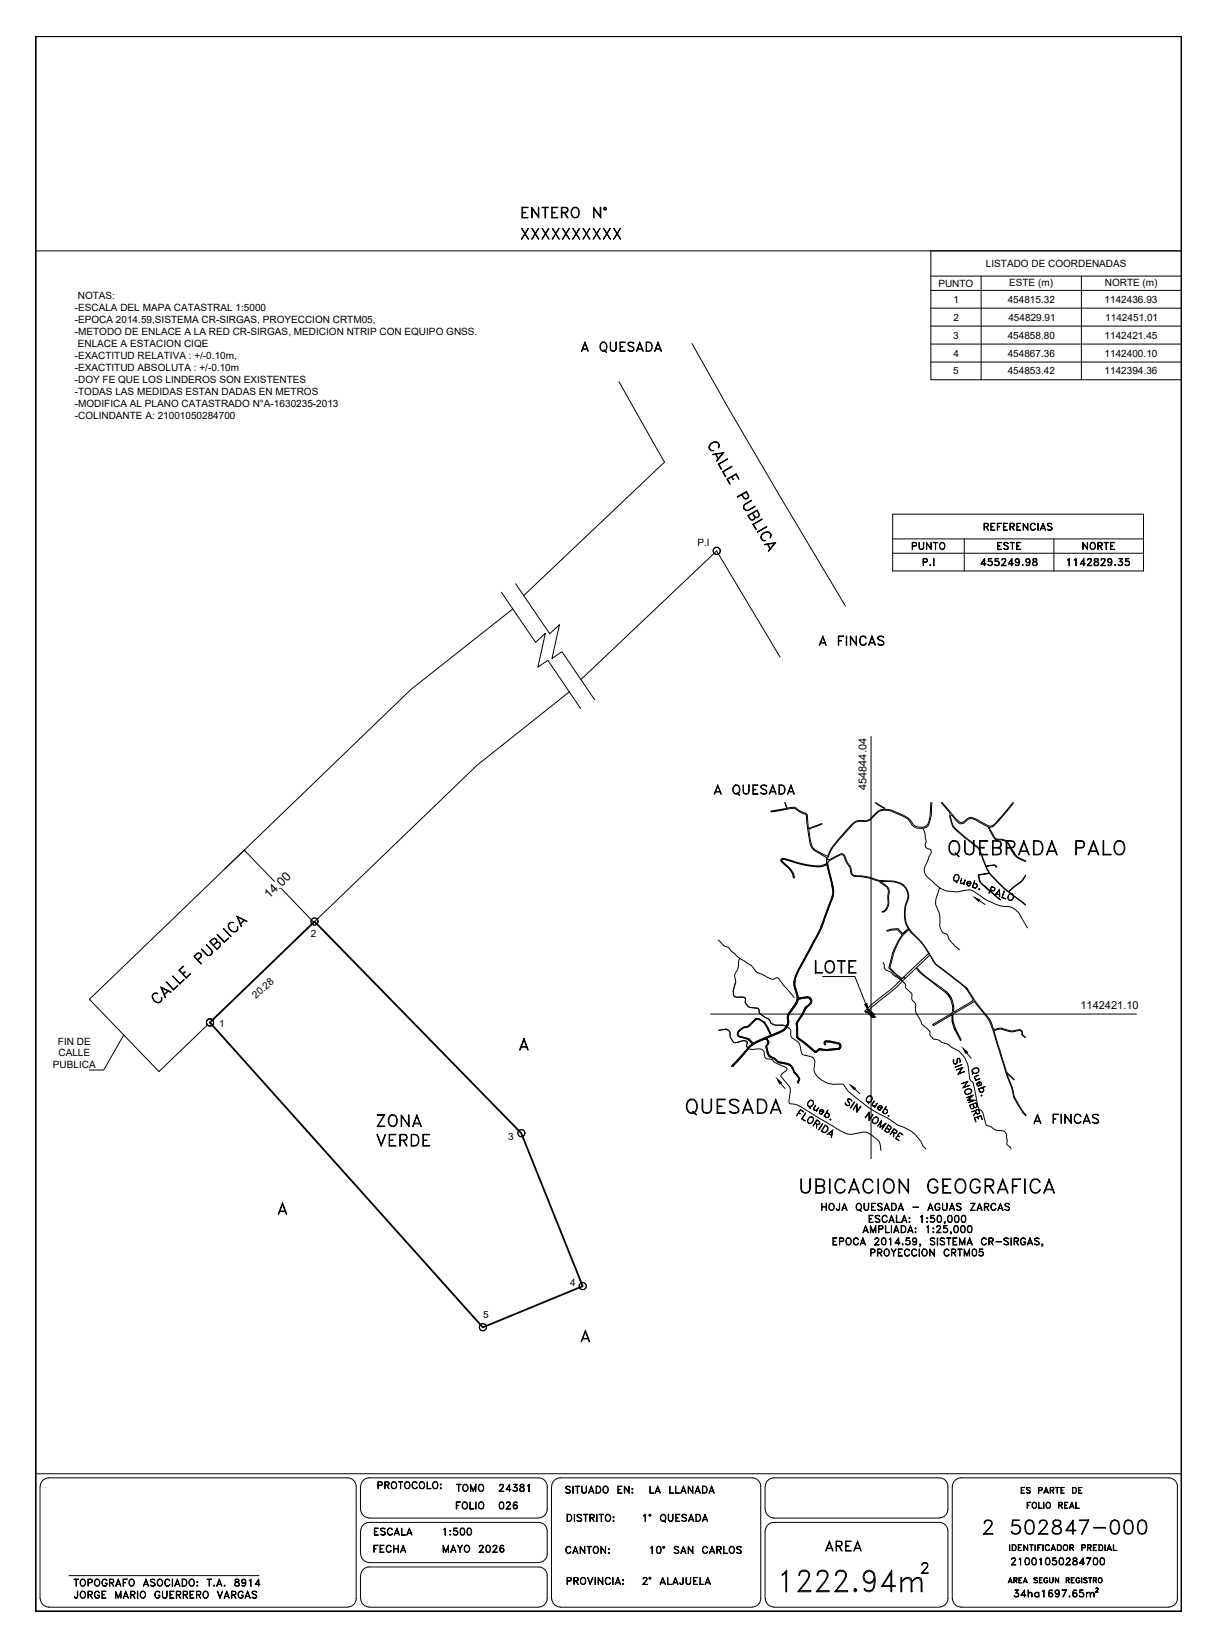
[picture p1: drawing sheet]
<svg xmlns="http://www.w3.org/2000/svg" width="340mm" height="460mm" viewBox="0 0 340 460" stroke-linecap="round" stroke-linejoin="round" font-family="sans-serif">
<!-- layer: Calles -->
<g fill="none" stroke="#000" stroke-width=".28">
<circle cx="200.1" cy="153.9" r="1"/>
<circle cx="200.1" cy="153.9" r=".98"/>
<circle cx="58.6" cy="285.6" r=".98"/>
</g>
<!-- layer: MACHOTE$0$4 -->
<path d="M10 70.1h319.9M10 411.6h319.9" fill="none" stroke="#000" stroke-width=".28"/>
<path d="M10 10.1h319.9v440h-319.9z" fill="none" stroke="#000" stroke-width=".51"/>
<!-- layer: TEX -->
<g fill="none" stroke="#000" stroke-width=".28">
<path d="M158.3 422.9h.7a1.11 1.11 0 0 1 .7 1.1 1.11 1.11 0 0 1-.7 1h-.7zM158.4 423.1a.97 .97 0 0 1 1.1 .5 .97 .97 0 0 1-.2 1.2h-.9zM160.3 422.9l.1 2.1zM161.1 423.3a.81 .81 0 0 1 1.3 0l-.5-.2-.7 .2 .1 .3 1 .6 .1 .5a.83 .83 0 0 1-1.3 0l.4 .1 .8-.1-.1-.5-1-.6zM162.9 422.9l1.2 .2zM163.4 423.1v1.9l.2-1.9M164.8 423.9l.9-.1 .2-.5-.4-.2h-.7l-.1 1.9v-2.1l1.2 .2v.7l-1.1 .2M165.3 424l.6 1-.5-1M166.6 422.9l.1 2.1zM167.3 422.9l1.2 .2zM167.8 423.1v1.9l.2-1.9M169.2 423.3l.2-.2a.99 .99 0 0 1 1.2 .6 .99 .99 0 0 1-.7 1.3 1.07 1.07 0 0 1-.7-1.7z"/>
<path d="M169.4 423.1a.74 .74 0 0 1 1 .6 .9 .9 0 0 1-.7 1.1h-.3l-.3-.6zM171.2 423.7l.2-.1 .1 .2-.2 .1zM171.3 423.7l.1 .1zM171.3 424.7l.1 .3zM171.3 424.8h.1zM179.7 423.3l.5-.4v2.1l-.1-1.9zM184.6 423.3l.4-.4a1.02 1.02 0 0 1 1 1.1 1.02 1.02 0 0 1-1 1l-.6-.8zM184.8 423.1h.2a.89 .89 0 0 1 .8 .9 .89 .89 0 0 1-.8 .8 1.02 1.02 0 0 1-.2-1.7zM185.2 424.7l.6 .5zM186.6 422.9l.2 1.8 .3 .1h.5l.2-.4 .1-1.5-.1 1.8a.69 .69 0 0 1-.7 .3 .69 .69 0 0 1-.5-.6zM188.7 422.9h1.1l-1 .2v1.7l1 .2h-1.1zM188.8 423.9h.6l-.6 .1"/>
<path d="M190.6 423.1a.81 .81 0 0 1 1.1 .2l-.4-.2-.8 .2 .1 .3 .9 .4a.51 .51 0 0 1 .2 .6 .51 .51 0 0 1-.4 .4l-.9-.3 .5 .1 .7-.1-.1-.6-1-.5-.1-.3zM192.4 424.5h1.1M192.5 424.4h.9M193 422.9l.7 2.1-.7-1.7-.8 1.7zM194.3 422.9a1.09 1.09 0 0 1 1.3 .6 1.09 1.09 0 0 1-.3 1.3l-1 .2zM194.4 423.1h.5a.96 .96 0 0 1 .7 .9 .96 .96 0 0 1-.7 .8h-.5zM196.3 424.5h1.1M196.4 424.4h1M196.9 422.9l.7 2.1-.7-1.7-.8 1.7zM19.2 440.1h53.1M158.4 441.5l1-.1v-.6l-1-.1-.1 1.9v-2l1.1 .1 .2 .3-.2 .5-1 .1M160.3 441.5l1-.1v-.6l-1-.1-.1 1.9v-2l1.1 .1 .2 .3-.2 .5-1 .1"/>
<path d="M160.8 441.6l.7 1-.6-1M162.2 440.8a.93 .93 0 0 1 1.3 .2 .93 .93 0 0 1-.1 1.3 .93 .93 0 0 1-1.3-.2 .93 .93 0 0 1 .1-1.3zM162.4 440.8a.63 .63 0 0 1 .7-.1 .63 .63 0 0 1 .3 .7 .82 .82 0 0 1-.7 1.1 1.04 1.04 0 0 1-.3-1.7zM164 440.6l.8 1.7 .7-1.7-.7 2zM166.1 440.6l.1 2zM167 440.6l1.2 1.7 .1-1.7v2l-1.2-1.8-.1 1.8zM169.2 440.8l.7-.2 .5 .4a.7 .7 0 0 0-.8-.3 .7 .7 0 0 0-.5 .7 .83 .83 0 0 0 .8 1.1l.5-.4a.82 .82 0 0 1-1.1 .4 .82 .82 0 0 1-.3-1.1zM171.1 440.6l.1 2zM172 442.1h1.1M172 442h1M172.5 440.6l.8 2-.8-1.8-.7 1.8zM173.9 442.4l.2-.1v.2l-.2 .1z"/>
<path d="M173.9 441.2l.2 .3zM173.9 441.4h.2zM173.9 442.4l.2 .1zM282.1 440.7l.5 1.4-.5-1.3-.6 1.3zM283.1 441.4l.7-.1v-.5l-.7-.1-.1 1.4v-1.4l.9 .1-.1 .6h-.7M284.5 442.1v-1.4h.8h-.8v1.4M286.3 440.7l.5 1.4-.5-1.3-.6 1.3zM288.8 440.7l.9 .1h-1l.1 .4 .8 .3v.6l-.9-.2h.9l-.1-.4-.8-.3zM290.3 442.1v-1.4h.7h-.8v1.4M291.6 440.8l.6-.1 .3 .3a.58 .58 0 0 0-.7-.2 .58 .58 0 0 0-.3 .7 .48 .48 0 0 0 .5 .6 .48 .48 0 0 0 .5-.6h-.3h.3a.58 .58 0 0 1-.7 .6 .58 .58 0 0 1-.3-.9zM293.1 440.7v1l.4 .4 .4-.2 .2-1.2v1l-.3 .4-.7-.2zM294.6 440.7l.9 1.2 .1-1.2v1.4l-.9-1.3-.1 1.3z"/>
<path d="M297.8 441.4l.7-.1v-.5l-.7-.1-.1 1.4v-1.4h.6l.3 .2-.1 .5h-.7M299.2 442.1v-1.4h.8h-.9v1.4M300.7 440.7h.4l.4 .3a.58 .58 0 0 0-.8-.2 .58 .58 0 0 0-.2 .7l.2 .5 .4 .1 .3-.3v-.3h-.3h.4a.59 .59 0 0 1-.7 .6 .59 .59 0 0 1-.4-.9zM301.9 440.7l.2 1.4zM302.5 440.8l.4-.1 .6 .1h-.9l.1 .4 .8 .3-.1 .6-.9-.2h1l-.1-.4-.7-.3zM303.9 440.7h.9zM304.4 440.7v1.4v-1.4M305.3 441.4l.8-.1v-.5l-.8-.1-.1 1.4v-1.4l.9 .1v.6h-.8"/>
<circle cx="181.5" cy="423.2" r=".29"/>
<circle cx="181.5" cy="423.2" r=".16"/>
<circle cx="307.2" cy="441.3" r=".62"/>
<circle cx="307.2" cy="441.3" r=".68"/>
</g>
<!-- layer: MARCO-INTERNO -->
<g fill="none" stroke="#000" stroke-width=".28">
<path d="M11.2 415.2v31.3M11.2 415.2a2.38 2.38 0 0 1 2.4-2.4h83.4a2.38 2.38 0 0 1 2.4 2.4v31.3M100.6 415.2v6.4M103.1 412.8h47.3M103.1 412.8a2.38 2.38 0 0 0-2.4 2.4M150.4 412.8a2.38 2.38 0 0 1 2.4 2.4v6.4a2.38 2.38 0 0 1-2.4 2.4M154 415.2v31.3M210 412.8h-53.6a2.38 2.38 0 0 0-2.3 2.4M210 412.8a2.38 2.38 0 0 1 2.4 2.4v31.3M213.6 415.2v6.4M262.3 412.8h-46.2a2.38 2.38 0 0 0-2.4 2.4M262.3 412.8a2.38 2.38 0 0 1 2.4 2.4v6.4a2.38 2.38 0 0 1-2.4 2.4"/>
<path d="M265.9 415.2v31.3M265.9 415.2a2.38 2.38 0 0 1 2.4-2.4h58a2.38 2.38 0 0 1 2.4 2.4v31.3M100.6 427.6v6.5M100.7 421.6a2.38 2.38 0 0 0 2.4 2.4M100.7 434a2.38 2.38 0 0 0 2.4 2.4M103.1 424h47.3M103.1 436.5h47.3M103.1 425.2h47.3M103.1 437.7h47.3M103.1 425.2a2.38 2.38 0 0 0-2.4 2.4M103.1 437.7a2.38 2.38 0 0 0-2.4 2.4M150.4 425.2a2.38 2.38 0 0 1 2.4 2.4v6.4a2.38 2.38 0 0 1-2.4 2.4"/>
<path d="M150.4 437.7a2.38 2.38 0 0 1 2.4 2.4M213.6 427.6v18.9M213.7 421.6a2.38 2.38 0 0 0 2.4 2.4M216 424h46.3M262.3 425.2h-46.2a2.38 2.38 0 0 0-2.4 2.4M262.3 425.2a2.38 2.38 0 0 1 2.4 2.4v18.9M11.2 446.5a2.38 2.38 0 0 0 2.4 2.3M13.6 448.9h83.4M99.4 446.5a2.38 2.38 0 0 1-2.3 2.3M100.6 440.1v6.4M100.7 446.5a2.38 2.38 0 0 0 2.4 2.3M103.1 448.9h47.3"/>
<path d="M152.8 446.5a2.38 2.38 0 0 1-2.4 2.3M152.8 440.1v6.4M154.1 446.5a2.38 2.38 0 0 0 2.3 2.3M156.4 448.9h53.6M212.4 446.5a2.38 2.38 0 0 1-2.4 2.3M213.7 446.5a2.38 2.38 0 0 0 2.4 2.3M216 448.9h46.3M264.7 446.5a2.38 2.38 0 0 1-2.4 2.3M265.9 446.5a2.38 2.38 0 0 0 2.4 2.3M268.3 448.9h58M328.7 446.5a2.38 2.38 0 0 1-2.3 2.3"/>
</g>
<!-- layer: LP -->
<path d="M193.2 96l10.1 17.9 32.7 55.4M172.8 106.6l12.7 22.5-39.3 37.2M143.2 170.1l-28.5 22.5-89.7 86.5 19.4 20.2 13.5-13M158.9 193.3l-25.7 20.5-45.1 43.3M217.8 183.5l-17.7-29.6-37.9 35.9" fill="none" stroke="#000" stroke-width=".28"/>
<!-- layer: 1 -->
<g fill="none" stroke="#000" stroke-width=".28">
<path d="M140 165.4l9.5 14 2.8-2.5-2.1 9.4 2.8-1.9 9.1 13.5M144 163l9.5 14 2.7-2.5-2.1 9.4 2.8-1.9 9.2 13.5M68.3 237.3l-5.5 5.4M68.3 237.6l8.3 8.6M229.5 238.8l1.4 .8M229.5 238.5l1.6 .7M232 237.3l-.4 .5M237.6 230.9l-.2 .1M279 229.1l-.2 .2M279.2 228.5l-.2 .2M78.5 248.2l9 9.3M87.8 257.5l-5.6 5.3"/>
<path d="M247.8 252.9l-.3 .7M34.5 289.1l-5.5 9.8h-4"/>
</g>
<!-- layer: 2 -->
<g fill="none" stroke="#000" stroke-width=".28">
<path d="M198.5 123.9a1.33 1.33 0 0 1 1.4-.5 1.33 1.33 0 0 1 1 1.1l-.3 .6a1.07 1.07 0 0 0-.1-1.3 1.07 1.07 0 0 0-1.3-.2 1.31 1.31 0 0 0-.8 2l.8 .3a1.08 1.08 0 0 1-1.3-.7 1.08 1.08 0 0 1 .6-1.3zM198.9 126.9l3.2-.5-2 2.5 1.6-2.3zM199.7 126.8l.9 1.5M199.9 126.8l.7 1.2M200.5 129.6l2.6-1.5 .1 .1-2.5 1.5 .8 1.3-.1 .1zM201.7 131.7l2.6-1.5 .1 .1-2.5 1.5 .8 1.3-.1 .1zM202.9 133.8l2.6-1.5 .9 1.5-.2 .1-.7-1.3-2.4 1.3 .8 1.3-.1 .1zM204.4 133.2l.4 .7-.5-.6M207.2 138.1l.9 1.2a.76 .76 0 0 0 .8-.8l-.6-1-2.4 1.4-.1-.1 2.6-1.5 .6 1.4a.79 .79 0 0 1-.5 .7 .79 .79 0 0 1-.9-.2l-.5-1M208 140.8l1.8-1.1 .1 .2-1.9 1a.9 .9 0 0 0-.2 1.2 .9 .9 0 0 0 1.1 .4l1.9-1.1v.1l-1.8 1.1a1.03 1.03 0 0 1-1.3-.5 1.03 1.03 0 0 1 .3-1.3zM210.2 146.5l2.6-1.6 .1 .2-2.5 1.4 .8 1.4h-.1zM210.2 143.3l.9 1.2h.3l.5-.5-.6-1.4-2.3 1.4 .8 1.2h.3l.6-.5-.6-1.3"/>
<path d="M210.7 144.2l.1 .4a.81 .81 0 0 1-.6 .7 .81 .81 0 0 1-.8-.3l-.6-1 2.6-1.5 .6 1a.79 .79 0 0 1-.2 .9 .79 .79 0 0 1-.9 .2l-.3-.4M211.4 148.6l2.7-1.4-2.6 1.5zM213 149a1.29 1.29 0 0 1 1.4-.5 1.29 1.29 0 0 1 .9 1.1l-.3 .7a1.03 1.03 0 0 0 0-1.3 1.03 1.03 0 0 0-1.3-.3 1.45 1.45 0 0 0-1.2 1.5l.6 .7 .6 .1a1.08 1.08 0 0 1-1.3-.7 1.08 1.08 0 0 1 .6-1.3zM213.4 152l3.2-.5-2 2.5 1.6-2.3zM214.2 151.9l.8 1.5M214.4 152l.7 1.2M62.4 259.4l.1-.1 2 2.2zM63.8 258a1.15 1.15 0 0 1 1.5-.3 1.05 1.05 0 0 0-1.3 .4 1.05 1.05 0 0 0 .1 1.3 1.3 1.3 0 0 0 2.1 .3l.2-.8a1.13 1.13 0 0 1-.5 1.3 1.13 1.13 0 0 1-1.4-.2 1.86 1.86 0 0 1-.7-2zM66.1 255.9l2.9 1.4-2.6-1.1 1 2.7zM68.1 256.9l-1 1.1M68.3 257l-1.2 1.2M42.6 277.8a1.09 1.09 0 0 1 1.5-.3h-.7a.98 .98 0 0 0-.8 .6 .98 .98 0 0 0 .3 1 1.44 1.44 0 0 0 1.7 .8l.5-.7v-.6a1.13 1.13 0 0 1-.4 1.4 1.13 1.13 0 0 1-1.5-.3l-.4-.5a1.24 1.24 0 0 1-.2-1.4z"/>
<path d="M44.9 275.7l2.9 1.4-.1 .1-2.5-1.2 1 2.5-.1 .2zM46.4 274.3l2.1 2 1.2-1-1.2 1.2zM46.9 276.8l-1.1 .9M47.1 276.8l-1.3 1.1M48.1 272.6l2.1 2.1 1.2-1.1-1.2 1.3zM49.9 271l1.3-1.2 .1 .1-1.1 1.1 1.8 2 1.2-1-1.2 1.2zM51 271.9l.6-.5 .2 .1-.7 .6M55.2 268.1l.9-1.1v-.3l-.7-.5-1.1 .9 2 2.1-2.2-2.1 1-.9h.3a.8 .8 0 0 1 .7 .3 .8 .8 0 0 1 0 .9l-.8 .7M56.2 265.1l2 1.8a.94 .94 0 0 0 .9-1.4l-1.5-1.6 1.5 1.4a1.02 1.02 0 0 1-.1 1.4 1.02 1.02 0 0 1-1.3 0zM59.6 263.9l.7-.6 .2-.4-.6-.7-1.2 .8 1.9 2 .9-1.1-.3-.6-.4-.1-1.1 .9M60.3 263.3a.76 .76 0 0 1 .8-.1 .76 .76 0 0 1 .5 .6l-.2 .6-.8 .8-2.1-2.2 1.3-1a.8 .8 0 0 1 .7 .5 .8 .8 0 0 1-.1 .9M60.7 260.9l2 2.1 1.1-1 .1 .1-1.3 1.1-2-2.1z"/>
<path d="M145.4 292.5h1.8M145.5 292.3h1.6M146.3 290l1.2 3.3h-.2l-1-2.8-1.1 2.8h-.2zM78 338.4h1.8M78.1 338.2h1.5M78.9 335.9l1.2 3.3-1.2-2.8-1.2 2.8zM162.6 374h1.7M162.7 373.9h1.5M163.4 371.6l1.3 3.1-1.3-2.7-1.2 2.7z"/>
</g>
<!-- layer: 1 -->
<path d="M68.2 237.5l.1 .1zM87.5 257.5l.1 .1z" fill="#000" stroke="#000" stroke-width=".28"/>
<!-- layer: Datos -->
<g fill="none" stroke="#000" stroke-width=".28">
<path d="M285.1 415.4h1l-.9 .1v1.5l.9 .1h-1zM285.2 416.2h.5l-.5 .1M286.6 415.6l.4-.2 .7 .2h-1.1l.3 .5 .8 .4v.3l-.2 .2-.5 .1-.4-.3 .4 .2 .7-.2-.2-.4-.9-.4zM286.8 419.6h1l-.9 .1v1.6zM288.3 419.8a.79 .79 0 0 1 1.1 .1 .79 .79 0 0 1-.1 1.1 .79 .79 0 0 1-1.1-.1 .79 .79 0 0 1 .1-1.1zM290 419.6l.1 1.6 .9 .1h-1zM290.1 416.2l.8-.1v-.5l-.8-.1-.2 1.6v-1.7l1.1 .2-.1 .6-.8 .1M291.4 419.6l.1 1.7zM291.6 416.7h.9M291.7 416.7h.8M292.1 415.4l.6 1.7-.6-1.5-.7 1.5zM292.2 419.8a.69 .69 0 0 1 .9 0 .69 .69 0 0 1 .2 .9 .68 .68 0 0 1-.9 .6 .68 .68 0 0 1-.4-1z"/>
<path d="M292.4 419.8a.72 .72 0 0 1 .9 .7 .72 .72 0 0 1-.9 .7l-.3-.5zM293.3 416.2l.8-.1v-.5l-.8-.1-.1 1.6v-1.7l1 .2-.1 .6-.8 .1M293.7 416.3l.6 .8-.5-.8M294.6 415.4l1.1 .1zM295.1 415.5v1.6l.1-1.6M296.2 415.4h1l-.9 .1v1.5l.9 .1h-1zM296.3 416.2h.5l-.5 .1M299.3 419.6l.6 1.7-.6-1.5-.7 1.5zM299.5 415.4h.5a.91 .91 0 0 1 .6 .9 .91 .91 0 0 1-.6 .8h-.5zM299.5 415.5h.5a.86 .86 0 0 1 0 1.5h-.5zM300.4 419.6l.1 1.6 .9 .1h-1zM301.1 415.4h1l-.9 .1v1.5l.9 .1h-1z"/>
<path d="M301.2 416.2h.5l-.5 .1M281.9 431.4v1.7zM282.6 431.4h.5a.87 .87 0 0 1 .6 .9 .87 .87 0 0 1-.6 .8h-.5zM282.7 431.5a.79 .79 0 0 1 1 .8 .79 .79 0 0 1-1 .7zM284.3 431.4v1.7M284.4 432.2h.5l-.5 .1M284.4 431.5v1.5M285.8 431.4l1.1 1.5 .1-1.5v1.7l-1.1-1.5-.1 1.5zM286.9 420.4h.4l-.4 .1M287.9 431.5v1.6l.1-1.6M289 431.4l.1 1.7zM289.8 431.4h.9l-.9 .1v1.6z"/>
<path d="M289.8 432.2h.5l-.5 .1M291.1 431.4l.2 1.7zM292 431.6l.6-.2 .5 .4a.61 .61 0 0 0-.7-.3 .61 .61 0 0 0-.5 .6v.4a.61 .61 0 0 0 .5 .5 .61 .61 0 0 0 .7-.3 .68 .68 0 0 1-1 .3 .68 .68 0 0 1-.3-.9zM294.1 431.4l.7 1.7-.7-1.5-.7 1.5zM295.2 431.4h.6a.87 .87 0 0 1 .6 .9 .87 .87 0 0 1-.6 .8h-.6zM295.3 431.5h.5a.81 .81 0 0 1 .5 .8 .81 .81 0 0 1-.5 .7h-.5zM295.7 420.4l.8-.1v-.5l-.8-.1-.1 1.6v-1.7h.6l.5 .3-.2 .5-.8 .1M296.1 420.5l.6 .8-.5-.8M297 431.6a.76 .76 0 0 1 1 .1 .76 .76 0 0 1 .1 1 .68 .68 0 0 1-1 .3 .68 .68 0 0 1-.2-.9zM297.3 421.2v-1.5l.9-.1h-1v1.7M297.3 420.4h.5l-.5 .1M298.8 432.2l.8-.1v-.5l-.8-.1-.1 1.6v-1.7l.9 .1 .2 .3-.2 .4-.8 .1"/>
<path d="M298.8 420.9h.9M298.8 420.8h.9M299.2 432.3l.6 .8zM302.1 432.2h.7l.2-.4-.2-.3h-.7l-.1 1.6v-1.7l1 .2v.5l-.9 .2M303.7 432.2l.8-.1v-.5l-.8-.1v1.6v-1.7l.9 .2-.1 .6-.8 .1M304.1 432.3l.6 .8-.5-.8M305.2 431.4v1.7M305.4 432.2h.4l-.4 .1M305.4 431.5v1.5M306.8 431.4a.86 .86 0 0 1 1.1 .9 .86 .86 0 0 1-1.1 .8zM306.9 431.5a.79 .79 0 0 1 1 .8 .79 .79 0 0 1-1 .7zM308.5 431.4l.1 1.7z"/>
<path d="M309.7 431.4l.7 1.7-.7-1.5-.6 1.5zM310.8 431.4l.2 1.6 .8 .1h-1z"/>
<circle cx="288.8" cy="420.4" r=".71"/>
<circle cx="297.5" cy="432.2" r=".71"/>
</g>
<!-- layer: 0 -->
<g fill="none" stroke="#000" stroke-width=".28">
<path d="M243.2 205.7v117.9M266.4 244.8a.67 .67 0 0 1 .9-.5 .67 .67 0 0 1 .4 .9 .87 .87 0 0 1-.9 .9 .61 .61 0 0 1-.5-.8zM266.6 244.5a.72 .72 0 0 1 .9-.1 .72 .72 0 0 1 .3 .9l-.1 .4a.77 .77 0 0 1-1 .5 .77 .77 0 0 1-.5-1zM266.8 246l.4 .6zM268.5 245.4l-.2 1.1 .3 .2h.5a.6 .6 0 0 1-.9-.1zM269.4 245.7l-.3 1.3zM270.1 246.5l.9 .4v-.4a.55 .55 0 0 0-.7-.2 .55 .55 0 0 0-.2 .7 .55 .55 0 0 0 .7 .2 .54 .54 0 0 1-.8 .1 .54 .54 0 0 1 0-.8 .56 .56 0 0 1 .8-.4 .56 .56 0 0 1 .2 .9l-.9-.3M271.8 246.9a.66 .66 0 0 1 1 .2 .66 .66 0 0 1-.3 .9 .66 .66 0 0 1-.9-.4l.3 .3a.58 .58 0 0 0 .9-.3 .58 .58 0 0 0-.5-.7zM272.1 246l-.6 1.9zM273.2 248.4l.3-.2 .1 .3zM273.4 248.3v.1zM276.5 248.5l1 .3 .2-.5-.1-.4-.7-.2-.7 1.8h-.1l.7-1.9 1 .5-.1 .5-.3 .2-.9-.2"/>
<path d="M278.1 249.6l1 .4M278.2 249.6l.9 .3M279.1 248.4v2.1l-.1-1.8-1.3 1.3zM280.4 248.8l-.6 1.9 1 .4-1.1-.4zM281.7 249.8a.75 .75 0 0 1 1-.1 .75 .75 0 0 1 .3 .9l-.2 .4a.77 .77 0 0 1-1 .5 .77 .77 0 0 1-.4-1zM281.8 249.8a.66 .66 0 0 1 .8-.1 .66 .66 0 0 1 .3 .8 .82 .82 0 0 1-1.1 .9 1 1 0 0 1 0-1.6zM198.4 283.2h118.9M266.3 296v.6l.4 .6 .4-.2 .1-1.1 .4-.3a.79 .79 0 0 1 .4 1.2l.1-.5-.4-.7-.2 .1-.2 .2v.9l-.3 .4-.3 .1a.83 .83 0 0 1-.4-1.3zM266.7 298l1.9-.6zM267 298.8l1.9-.7-1.2 1.8 1.6-.5-1.8 .7 1.1-1.8zM271.5 298.8a1 1 0 0 1 1-.6 1 1 0 0 1 .9 .9 .99 .99 0 0 1-1.1 .8 .99 .99 0 0 1-.9-.9zM271.7 298.7a.93 .93 0 0 1 1.5 .1 .96 .96 0 0 1-.7 .9 .96 .96 0 0 1-1-.4z"/>
<path d="M271.7 299.4l-.2 .7zM223 310.8l.5 .4-.6-.3M223.5 309.9l.9 .6-.9-.5-1.1 1.7zM224.9 310.8l-.9 1.7 .8 .6-1-.6zM225.9 307.7a.67 .67 0 0 1 .9-.2 .67 .67 0 0 1 .2 .9 .93 .93 0 0 1-1.3 .6 .94 .94 0 0 1 .2-1.3zM226 307.4a.81 .81 0 0 1 1.2 .3 .81 .81 0 0 1-.4 1.1 .81 .81 0 0 1-1.3 .1 .81 .81 0 0 1 .3-1.3zM226 308.9l.3 .7zM226 312.1a.81 .81 0 0 1 1.2 .2 .81 .81 0 0 1-.4 1.2 .74 .74 0 0 1-1 .3 .74 .74 0 0 1-.2-1.1zM226.1 312.1a.66 .66 0 0 1 .8 .1 .66 .66 0 0 1 .1 .8 .93 .93 0 0 1-1.3 .6 1 1 0 0 1 .4-1.5zM227.6 313.7l.9 .3 .4-.5-.8-.6-1 1.6 .9-1.7 .9 .7v.3l-.5 .4-.8-.5M227.7 308.7l-.4 1.1 .4 .3 .4-.1-.6 .2-.4-.4zM228 314v1.1v-1.1"/>
<path d="M228.6 309.3l-.6 1.1zM229 310.2l.8 .5 .1-.4-.3-.3a.58 .58 0 0 0-.7 .5 .58 .58 0 0 0 .5 .6l.2-.1v.2a.63 .63 0 0 1-.8-.4 .63 .63 0 0 1 .5-.8 .63 .63 0 0 1 .7 .6l-.1 .2-.9-.5M229.7 313.8l-1 1.8zM230.4 314.2l.5 .4a1.07 1.07 0 0 1 .1 1.3 1.07 1.07 0 0 1-1.1 .4l-.6-.4zM230.4 314.4a.96 .96 0 0 1 .6 1.1 .96 .96 0 0 1-1.1 .7l-.5-.3zM230.7 310.9a.63 .63 0 0 1 .8 .4 .63 .63 0 0 1-.4 .8 .63 .63 0 0 1-.8-.5l.2 .3a.6 .6 0 0 0 .9-.1 .6 .6 0 0 0-.3-.9zM230.9 316.9l1.6-1.3-.3 2.1 .2-1.8zM231.1 310l-1 1.8zM231.3 316.6l.9 .6M231.4 316.6l.8 .5M231.8 312.6l.2 .2h-.2zM231.8 312.7l.1 .1z"/>
<path d="M236.8 306.9l.8 .2 .3 .5-.3-.4-.7-.3-.2 .4 .5 1.3-.4 .3-.6-.3-.2-.5 .5 .6 .5 .1 .2-.3-.6-1.3zM238.6 307.7l-1 1.8-.2-.1zM239.3 308.3v2.1l1.1-1.4-1.1 1.7-.1-2.2-1 1.4zM242.2 306.4a.83 .83 0 0 1 1.3 0 .83 .83 0 0 1-.3 1.2 .83 .83 0 0 1-1.3 0 .83 .83 0 0 1 .3-1.2zM242.3 306.4a.69 .69 0 0 1 .9-.2 .69 .69 0 0 1 .2 1 .96 .96 0 0 1-1.1 .6 .83 .83 0 0 1 0-1.4zM242.4 307.6l.2 .7zM242.7 310.5l.1 2.1 1-1.3-1.2 1.7v-2.1l-1 1.3zM243.9 312.3a.81 .81 0 0 1 1.3 0 .81 .81 0 0 1-.3 1.2 .81 .81 0 0 1-1.3 .1 .81 .81 0 0 1 .3-1.3zM244 312.3l.2-.1a.64 .64 0 0 1 1 .2 .91 .91 0 0 1-.4 1.2 .91 .91 0 0 1-1.2-.2zM244 307.5l.2 .1-.6 1 .2 .3h.6l-.6 .1-.3-.4zM244.9 308.1l-.6 1.2-.1-.1zM245.3 309.1l.8 .5 .2-.4a.58 .58 0 0 0-1-.1 .58 .58 0 0 0 .4 .9h.2a.63 .63 0 0 1-.8-.4 .63 .63 0 0 1 .5-.8 .63 .63 0 0 1 .7 .7l-.2 .2-.9-.6"/>
<path d="M246.1 312.9l-.3 1.8 1.6-1-1.1 1.7h-.1l.9-1.3-1.4 .9 .2-1.7-.9 1.2zM247 309.8a.64 .64 0 0 1 .8 .4 .64 .64 0 0 1-.5 .9 .64 .64 0 0 1-.7-.6l.2 .4a.58 .58 0 0 0 .8-.2 .58 .58 0 0 0-.2-.8zM247.5 309l-1.2 1.7zM247.6 315l.8 .5 .4-.6-.7-.6-1 1.5 .8 .5a.45 .45 0 0 0 .2-.8l-.6-.4M248 311.6h.2v.2zM248.1 311.6h.1M248.2 315.4l.1 .5-.3 .4-1-.5 1-1.6 .9 .7-.2 .5-.6 .1M249.2 316.1l.8 .4 .4-.3-.2-.4-.6-.4-1 1.6-.1-.1 1.1-1.7 .8 .7v.4l-.5 .3-.8-.5M249.5 316.4l.1 1.2v-1.2M250.8 317.1l.4 .4-.5-.3M251.2 316.3l1 .7-1-.6-1 1.5 .8 .7-.9-.6zM268.4 302.7l1.9-.7-1.2 1.7 1.7-.5-1.9 .7 1.2-1.7z"/>
<path d="M269.4 304.6a1.02 1.02 0 0 1 1.1-.5 1.02 1.02 0 0 1 .8 .8 .99 .99 0 0 1-1 .9 .99 .99 0 0 1-.9-1zM269.6 304.5l.7-.3a.65 .65 0 0 1 .9 .4 .65 .65 0 0 1-.4 .8 .85 .85 0 0 1-1.4-.3zM269.9 306.5l1.9-.7-1.4 1.4 1.9 .1-1.9 .7v-.1l1.4-.5-1.7-.1 1.2-1.2-1.4 .6zM271.6 308.4l.2 1-.6 .3-.4-.9 1.7-.7 .2 1-.6 .2-.4-.9M271.8 309.1l.4 .3 .6-.3 .1-.4-.4-.7-1.8 .7 .6 1h.5l.2-.6M272 300.8l1.2-.5-1 .5v.5l.5 .3-.6-.3zM272 312.3l1.9-.7 .4 1-.1 .1-.4-1-1.6 .6 .2 1zM272.3 301.7l1.3-.4-1.2 .5zM272.3 310.2l.4 .9h.6l.2-.6-.3-.7-1.9 .7 .1 .1 1.8-.7 .2 1-.6 .2-.4-.9M272.5 310.7l-.7 .9 .7-.8M272.9 312l.3 .6-.1-.6M273.2 304.1l1.9-.7z"/>
<path d="M273.2 302.3l.4 1a.63 .63 0 0 0 .3-.8 .63 .63 0 0 0-.7-.4 .63 .63 0 0 0-.5 .8l.1 .3 .4 .2-.1-.2a.53 .53 0 0 1-.2-.7 .53 .53 0 0 1 .8-.1 .53 .53 0 0 1 .1 .7l-.2 .1-.3-.9M273.5 304.1l-.1 .5a.59 .59 0 0 0 .8 .4 .59 .59 0 0 0 .3-.9l-.3-.2a.62 .62 0 0 1 .4 .8 .62 .62 0 0 1-.9 .3 .62 .62 0 0 1-.2-.9zM273.9 305.9l.3 .1-.1 .2zM274 306h.1zM242.6 339.4v2.1h1.2l-1-.2v-1.7M244.3 339.8a.83 .83 0 0 1 1.4 0l-.5-.2-.7 .2v.3l.9 .4a.51 .51 0 0 1 .3 .6 .51 .51 0 0 1-.5 .4l-.9-.3 .6 .1 .7-.1-.2-.6-.9-.4zM246.4 339.8l.4-.4h.4l.5 .5a.7 .7 0 0 0-.7-.3 .7 .7 0 0 0-.6 .6 .95 .95 0 0 0 .4 1.1h.6l.3-.3a.75 .75 0 0 1-.8 .5 .75 .75 0 0 1-.6-.8zM248.9 339.4l.8 2.1-.8-1.7-.7 1.7zM250.3 339.4l.1 1.9 1 .2h-1.1zM252.5 339.4l.7 2.1-.7-1.7-.8 1.7zM257 339.8l.5-.4v2.1l-.1-1.9zM259.9 339.4h1l-.9 .2-.1 .6a.71 .71 0 0 1 1 .2 .71 .71 0 0 1-.2 1 .71 .71 0 0 1-1-.3l.2 .2a.73 .73 0 0 0 1-.3"/>
<path d="M261.9 339.6a.6 .6 0 0 1 .9 .2 .93 .93 0 0 1 .1 1.1 .93 .93 0 0 1-1 .4l-.3-.7zM262 339.6a1.38 1.38 0 0 0 0 1.7M262.6 339.6l.2 .7-.2 1M264.9 339.6a.62 .62 0 0 1 .9 .2v1.3a.62 .62 0 0 1-.6 .4 .62 .62 0 0 1-.5-.4 1.45 1.45 0 0 1 .2-1.5zM264.9 339.6l-.2 .7 .2 1M265.5 339.6a1.38 1.38 0 0 1 0 1.7M266.8 339.6a.62 .62 0 0 1 .9 .2v1.3a.62 .62 0 0 1-.6 .4 .62 .62 0 0 1-.5-.4 1.45 1.45 0 0 1 .2-1.5zM266.8 339.6l-.2 .7 .2 1M267.4 339.6a1.38 1.38 0 0 1 0 1.7M268.7 339.6a.62 .62 0 0 1 .9 .2v1.3a.62 .62 0 0 1-.6 .4 .62 .62 0 0 1-.5-.4 1.45 1.45 0 0 1 .2-1.5zM268.7 339.6l-.2 .7 .2 1M269.3 339.6a1.38 1.38 0 0 1 0 1.7"/>
<path d="M232.5 345.7h1.2l-1 .1v1.8l1 .2h-1.2zM232.7 346.7h.5l-.5 .1M234.4 346.7l1-.1 .1-.5-.3-.3h-.8v2v-2.1l1.1 .2v.7l-1.1 .2M236.3 346l.2-.2a.99 .99 0 0 1 1.3 .7 .99 .99 0 0 1-.7 1.3 1.07 1.07 0 0 1-.8-1.8zM236.5 345.9a.74 .74 0 0 1 1.1 .6 .9 .9 0 0 1-.7 1.1h-.4l-.2-.6zM238.4 346l.4-.3h.4l.5 .5a.7 .7 0 0 0-.8-.3 .7 .7 0 0 0-.5 .6 .95 .95 0 0 0 .4 1.1h.6l.3-.4a.75 .75 0 0 1-.8 .6 .75 .75 0 0 1-.6-.8zM240.9 345.7l.8 2.1-.8-1.8-.7 1.8zM241.1 343.8h1.2M241.2 343.8h1M241.7 342.3l.7 2-.7-1.7-.8 1.7zM243 342.3l.8 1.7 .7-1.7v2v-1.5l-.7 1.5-.7-1.5-.1 1.5zM244.3 347.6l1.2 .2h-1.3l1.1-1.5-.1-.4-.5-.1-.4 .4v-.3l.7-.2 .4 .6-1.1 1.5"/>
<path d="M245.4 343.2h1v-.7l-1-.1-.1 1.9v-2h.9l.4 .4v.3l-.4 .4h-.8M246.4 345.8a.62 .62 0 0 1 .9 .3v1.3a.62 .62 0 0 1-.5 .4 .62 .62 0 0 1-.6-.4 1.45 1.45 0 0 1 .2-1.6zM246.4 345.9h.7M246.4 345.8l-.2 .8 .2 1M247 345.8a1.38 1.38 0 0 1 0 1.8M247.2 342.3l.1 1.9 1 .1h-1.1zM248.3 346.1l.4-.4v2.1v-1.9zM248.9 342.3v2zM249.7 343.8h1.1M249.8 343.8h1M250 347.2h1.3h-1.4l1.1-1.5v2.1l-.2-1.8-.8 1.2M250.3 342.3l.7 2-.7-1.7-.8 1.7z"/>
<path d="M251.6 342.3h.7a1.11 1.11 0 0 1 .6 1 1.11 1.11 0 0 1-.6 1h-.7zM251.7 342.4a.97 .97 0 0 1 1.1 .5 .97 .97 0 0 1-.3 1.2l-.8 .1zM252.9 346.6l.1-.9h1l-.9 .1-.1 .7a.71 .71 0 0 1 1.1 .1 .71 .71 0 0 1-.2 1.1 .71 .71 0 0 1-1-.3M253.6 343.8h1.2M253.7 343.8h.9M253.9 341.2l.1 .3zM253.9 341.3h.1zM254.2 342.3l.8 2-.8-1.7-.8 1.7zM254.8 346.2l.2-.3 .3-.1 .4 .1 .2 .3M255.2 345.8l-.4 .5 .4 .6M255.5 345.8a1.19 1.19 0 0 1 .1 1.8M255.5 343.1l.2-.1 .1 .2h-.2z"/>
<path d="M255.6 343.1l.1 .1zM255.6 344l.1 .3zM255.6 344.1l.1 .1zM255.9 346.7a.62 .62 0 0 1-.9 .1 .62 .62 0 0 1 0-.9 .62 .62 0 0 1 .9 .1l.1 .4a.91 .91 0 0 1-.8 1.4l-.4-.4 .2 .2M258.8 342.7l.4-.4v2l-.1-1.8zM258.8 341.2l.2 .3zM258.8 341.3h.2zM259.7 346a.81 .81 0 0 1 1.3 0l-.5-.2-.7 .2 .1 .4 1 .6 .1 .4a.83 .83 0 0 1-1.3 0l.5 .2 .7-.2v-.4l-1.1-.6zM259.8 341.2l.3 .1M260.5 340.2l.4 .2a.68 .68 0 0 1-.4 .9M260.5 343l.2 .1v.1h-.2zM260.5 343.1l.2 .1z"/>
<path d="M260.5 344l.2 .3zM260.5 344.1l.2 .1zM261.5 344.2l1.3 .1h-1.4l1.2-1.4-.3-.5-.6 .1-.1 .3-.1-.1 .4-.4h.4l.3 .2v.6l-1.1 1.2M261.7 345.7l.1 2.1zM261.9 341.3h.7M262.4 346a.83 .83 0 0 1 1.4 0l-.5-.2-.7 .2v.4l.9 .4a.51 .51 0 0 1 .3 .5 .51 .51 0 0 1-.5 .5l-.9-.4 .6 .2 .7-.2-.2-.5-.9-.4zM263.4 344l.3 .2M263.7 341.3h.1M263.8 341.7l.1-.4h-.3l.1-.1 .2 .3-.3 .3M263.8 341.5h.1M264.2 343.1l.3 .1a.68 .68 0 0 1-.3 1M264.3 345.7l1.2 .1z"/>
<path d="M264.5 343.4a.75 .75 0 0 0-1.1-.2l.1-.9h1l-.9 .1-.1 .7a.71 .71 0 0 1 1.1 .1 .71 .71 0 0 1-.3 1 .71 .71 0 0 1-1-.3l.2 .2a.73 .73 0 0 0 1-.3M264.9 341.3h.7M264.9 345.8v2v-2M265.4 344.1h.1M265.5 344.6l.1-.4-.2 .1v-.3l.2 .4-.3 .3M265.5 344.3l.1 .1M266.2 347.6v-1.8l1-.1h-1.1v2.1M266.6 342.4a.62 .62 0 0 1 .9 .3v1.2a.62 .62 0 0 1-.5 .4 .62 .62 0 0 1-.6-.4 1.45 1.45 0 0 1 .2-1.5zM266.6 344.1h.7M266.6 342.5h.7M266.6 342.4l-.2 .8 .2 1M266.8 341.3h.7"/>
<path d="M267.2 342.4a1.38 1.38 0 0 1 0 1.8M267.9 345.7l.8 1.7 .7-1.7v2.1l-.1-1.6-.6 1.6-.7-1.6-.1 1.6zM268.5 342.4a.62 .62 0 0 1 .9 .3v1.2a.62 .62 0 0 1-.5 .4 .62 .62 0 0 1-.6-.4 1.45 1.45 0 0 1 .2-1.5zM268.5 344.1h.7M268.5 342.5h.7M268.5 342.4l-.2 .8 .2 1M268.7 341.3h.7M269.1 342.4a1.38 1.38 0 0 1 0 1.8M270.4 342.4a.62 .62 0 0 1 .9 .3v1.2a.62 .62 0 0 1-.5 .4 .62 .62 0 0 1-.6-.4 1.45 1.45 0 0 1 .2-1.5zM270.4 344.1h.7M270.8 345.7l.7 2.1-.7-1.8-.8 1.8zM271 342.4a1.38 1.38 0 0 1 0 1.8"/>
<path d="M271.1 342.5l-.7-.1-.1 .3v1.2l.1 .3M274.2 346l.4-.3h.4l.4 .5a.7 .7 0 0 0-.8-.4 .7 .7 0 0 0-.5 .7v.5a.7 .7 0 0 0 .5 .6 .7 .7 0 0 0 .8-.4 .71 .71 0 0 1-.8 .6 .71 .71 0 0 1-.6-.8zM276.2 346.7l.9-.1 .1-.5-.3-.3h-.7l-.1 2v-2.1l1.1 .2v.7l-1 .2M278 346.8l1.6 .1zM280.3 346a.81 .81 0 0 1 1.3 0l-.5-.2-.7 .2 .1 .4 1 .6 .1 .4a.83 .83 0 0 1-1.3 0l.4 .2 .8-.2-.1-.4-1-.6zM282.3 345.7l.1 2.1zM283.2 346.7l1-.1 .1-.5-.4-.3h-.7l-.1 2v-2.1l1.2 .2v.7l-1.1 .2M283.7 346.8l.7 1zM285.3 345.8l.6-.1 .5 .5a.7 .7 0 0 0-.8-.3 .7 .7 0 0 0-.5 .6v.7l.4 .4 .7-.2 .1-.4-.4-.1h.5a.74 .74 0 0 1-.7 .9 .74 .74 0 0 1-.8-.8v-.5zM287 347.2h1.2M287.1 347.2h1M287.6 345.7l.8 2.1-.8-1.8-.8 1.8z"/>
<path d="M288.9 346a.81 .81 0 0 1 1.3 0l-.5-.2-.8 .2 .2 .4 1 .6 .1 .4a.83 .83 0 0 1-1.3 0l.4 .2 .8-.2-.1-.4-1.1-.6zM291 347.6h.1M291 348l.1-.4-.1 .2v-.4l.1 .4-.3 .3M291 347.8h.1"/>
<circle cx="87.8" cy="257.4" r=".98"/>
<circle cx="87.9" cy="257.4" r=".98"/>
<circle cx="58.6" cy="285.6" r="1"/>
<circle cx="58.6" cy="285.6" r=".98"/>
<circle cx="145.6" cy="316.5" r=".98"/>
<circle cx="162.7" cy="359.2" r="1"/>
<circle cx="162.7" cy="359.2" r=".98"/>
<circle cx="134.8" cy="370.7" r="1"/>
<circle cx="134.8" cy="370.7" r=".98"/>
</g>
<!-- layer: PARCELAS -->
<circle cx="252.3" cy="273" r=".25" fill="#000"/>
<!-- layer: SERVIDUMBRE -->
<path d="M247.5 259.9l1.2-.3 2-.2 1.4 1.4 1.5-1.3-1.5 1.3M253.7 259.7a13.8 13.8 0 0 0-4.5 8l-.7 2.6 1.8 1.9 1.6 1.1M247.8 260.1l.9-.3 1.9-.1 1.3 1.4a21.9 21.9 0 0 0-3.7 9.2l1.9 2.1 1.6 1.1" fill="none" stroke="#000" stroke-width=".28"/>
<!-- layer: AUTODIB_VIALES_5000 -->
<g fill="none" stroke="#000" stroke-width=".28">
<path d="M219.1 224.2l.5 1.6-4.3 .7v.3l5.2-.9a2.29 2.29 0 0 1 2.6 .8l2 .9 .8 6.2a5.1 5.1 0 0 0 1.2 3.5l2.4 1.5M219.2 224.2l.5 1.6a2.96 2.96 0 0 1 3.6 .7l1.7 .7 .4 .4 .4 3.9 3.7-1.5M229.5 230.2l-3.5 1.3a8.1 8.1 0 0 0 1.3 5.6l2.2 1.4M230.9 239.6v1.6M231.6 237.8l-.5 1.4M237.4 231l-2.4 2.8a12.6 12.6 0 0 0-3.9 6.2l.4 .2 2.6-1.4a1.1 1.1 0 0 1 1.2-.3 1.1 1.1 0 0 1 .7 1l.5 1.3a5 5 0 0 1 1.4 3.3l.7 .4a17.6 17.6 0 0 1 6.8 1.4l2.6 .1a5 5 0 0 1 5.3 2.6 4.3 4.3 0 0 1-.3 4.2 7.8 7.8 0 0 0 2.3 8.3 35.5 35.5 0 0 1 5.9 8.1l8.9 7.1a48.4 48.4 0 0 0 6 8.1l1.3 3 2.3-.2 2.8 .8 2.4-.4 .6 .7-.1 .7 .9 .7M244.4 224.2l2.4 1.5 .1 .3a4.2 4.2 0 0 0-3.1 1.8 3.1 3.1 0 0 1-3.5 1.4l-1.3 .2a22.2 22.2 0 0 0-5.3 5.5l-1.7 2.4M259.9 224.1l-.1 2.3a6.9 6.9 0 0 1-1.2 4.3 2.87 2.87 0 0 1-4.2-1.4 12 12 0 0 0-7.2-3.2l-.3-.5-2.3-1.4M260.2 224.2l-.1 .9a11.4 11.4 0 0 1-.9 5.5 3.4 3.4 0 0 1-5.5-1.6 16.2 16.2 0 0 0-5.8-2.7h-1.3a3.2 3.2 0 0 0-2.6 1.7 4.1 4.1 0 0 1-4.2 1.4l-.3 .1a3.3 3.3 0 0 0-1.9 1.4M262.8 224.2l2.4 2.8a6.3 6.3 0 0 0 1 4.1l3 2.8 3.5 2.7a2.23 2.23 0 0 1 1.1 1.6l1.7 4.5 .6 1-2.9 .6a3.6 3.6 0 0 0 1.9 3.6l4.3 3.5-4.1-3.7a3.6 3.6 0 0 1-2.1-3.3l3-.5a48.1 48.1 0 0 0 10 8.8l.1 .1M263 224.1l1.4 1.6a14.9 14.9 0 0 0 3.6 3.9l.6 .1 .8-.4a2.13 2.13 0 0 1 3.2-.5l3.6 1.9a1.92 1.92 0 0 0 1.7-.7l1.1-1.3M276.1 231.2l-2.4-1.4a3.5 3.5 0 0 0-3.1-1l-.3 .1a2.34 2.34 0 0 1-2.3 1.2l-.7-.5-1.6-1.9-.2 .1a5.2 5.2 0 0 0 2 4.3l5.6 4.6 .8 1.5 1.4 3.7 2.3-.3 .7 .6-.7-.5-2.3 .3a17.2 17.2 0 0 0 4.5 5.6l1.8 1.4 1.2-1.1a8.7 8.7 0 0 0 3.5-3.3v-.2"/>
<path d="M278.8 229.3l-.7 .8a1.79 1.79 0 0 1-1.8 .9l.1 .5 1 2 .9 .8a3.3 3.3 0 0 1 3.7 1.9l1.2 2M282.7 224.2l-3.5 4.3M282.7 224.6l-3.7 4.5M283 224.2l-.2 .3M230.8 240.1l.1 1.1M230.9 241.2l-1.3 .5a20.2 20.2 0 0 1-9.6-1.6l-1-.3a.66 .66 0 0 0-.7 .1 .66 .66 0 0 0-.2 .7l.6 .6a6 6 0 0 1 2.9 4.1l.2-.1a6 6 0 0 0-2.9-4.2l-.6-.6 .1-.3h.2a48.3 48.3 0 0 0 9.9 2.1l1.1-.2 1.3-.5 1.3 5a6.8 6.8 0 0 1-.5 5.6l-2.7 7.3-.9 1.9M247.5 253.6a1.46 1.46 0 0 1-1.2 1v.2a2.88 2.88 0 0 0 1.8-3.8v-.4a2.75 2.75 0 0 0-1.1-3.6l-1.1-.8h1.8a5 5 0 0 1 5.7 3.1 4.2 4.2 0 0 1-.6 3.4 7.9 7.9 0 0 0 2.4 8.6l2 1.9 2.2 3.3M247.8 252.9v-2.3a2.52 2.52 0 0 0-1-3.4l-1.5-1.1a20.8 20.8 0 0 0-6.8-1.3l-.9-.8a5.1 5.1 0 0 0-1.3-3.2l-.5-1.2a.92 .92 0 0 0-.5-.8 .92 .92 0 0 0-1 .2l-2.8 1.4-.4 .7 1.2 5.4a7 7 0 0 1-.4 5.7l-2.7 7.3-6.3 11.7-.8 2.2-.2 1.7 1 3.6 2.8-.3 .6 .4 .3 .5-.1 .9-1.5 1.5-.7 1.5-1.7 2.4 .1 3.9 .2 .5 4.6 3.6h.4l1-.7 1.8 .2 3.4-.3 .4-.4v-.5l-.3-.3-2.5-.6h-1.1l-.2 .2v.5l-.2 .1-.1-.7 .4-.4 3.8 .6 .5 .6-.1 .7-.5 .5-3.5 .3-2-.2-.7 .6-.4 .1-4.9-3.8-.3-.6v-4l1.8-2.6 .6-1.4 1.6-1.7-.1-.7-.7-.4-2.5 .3-.3 .2-.4 1.2-2.2 3.1v2.3l-.6 1.2-.9 .9-4.5 2v.3l.5 1-.6 1 .5 2.3 .5 .5 1.1 .5 1.4 1.1 2.5 .5 .8 .6 1 1.8 1.3 1.5-.2 1.5-.3-.3 .4-.7-.1-.4-1.3-1.4-.6-1.5-.6-.7-.5-.2-2.7-.5-1.3-1.1-1.4-.8-.7-2.4v-.4l.5-.7v-.5l-.5-.7-2.3 .8-1.9 1.2-5.1 5.7M286.3 244.6a5.4 5.4 0 0 1-2.8 2.9l-1.8 1.6 4.6 3.5M228 261.4l-5.9 11.2-.4 1.2v1.3l.9 3.2v.9l-.3 .9-2.3 3.3v2.3l-.5 1-.8 .9-3.4 1.5-1.7-3.4-1.6-1.1-.9-.2-2.2 2.2-1.5 .4-1.5 1.4 .1 .9 .4 .3 2.6 .8 1 1.2-.8 .7-5 5.5M255.8 270.4a17.8 17.8 0 0 0 4.7 4.1l3.5 2.7 .9 .9 .7 1.3 .4 2.1-.3 1.5-5.3 3.2 .2 .3 5.2-3v1.8l.5 1.7 1.9 3.6 .2-.1-1.7-3.3-.6-1.7v-2.3l6-3.4 3 3.8a19.4 19.4 0 0 1 3 6.9l3 9.9a19.4 19.4 0 0 1 1.9 5.7l.1 .6 2.4 4 .9 1M259.3 266.3l-10.1 9.7a50.2 50.2 0 0 0-7.8 6.4l.4 .5 1.8-1.8 3.7-2.9a42.6 42.6 0 0 0 6.6-6.1l5.7-5.3"/>
<path d="M259.5 266.6l.3 .5a9.4 9.4 0 0 0 4.3 4.5l5.8 4.6 1.8 3.2-5.3 3.3-.1-2-.5-1.5-.6-1.2-1.1-1.1a59.5 59.5 0 0 1-8.2-6.6M206.4 288l1.1-.9 1.6-.4 2-2.1 1 .2 1 .7 1 1.3 1 2.4-4.4 2a.38 .38 0 0 1-.4 .2 .38 .38 0 0 1-.3-.3l-1.1-1.1-2.6-.6-.3-.8zM286.3 289.8l-1-.8 .1-.6-.7-.7-2.6 .5-2.4-.8h-.9l-1.2 .5 3.5 11.6 2.1 2M283.1 301.7l-2-1.9a22.8 22.8 0 0 1 2.1 6.4l2.4 4.2 .9 1"/>
</g>
<!-- layer: AUTODIB_HIDRO_1000 -->
<path d="M205.4 274.4a6.1 6.1 0 0 0-.6 3.2 .9 .9 0 0 0 1.1 .9h1.4l.7 .2 .2 .3-.1 1.1 .6 .9 .7 .4 2.1 .2 .4 .4a1.47 1.47 0 0 0 1 1.7l1.3 .7a1.37 1.37 0 0 1 1 1.3l.5 .3a4.8 4.8 0 0 0 3.1 .3l.7 .3M200.7 287.7l1.7-.2a1.3 1.3 0 0 1 1.4 1.3 3 3 0 0 0 1.1 2.3l.9 .1 1.5-.5a.86 .86 0 0 1 1.4 .6l-.3 1 .4 .3" fill="none" stroke="#000" stroke-width=".28"/>
<!-- layer: AUTODIB_HIDRO_5000 -->
<path d="M257.7 231.4l.6 1.4 .3 2.2a1.48 1.48 0 0 0 .2 1.9 1.14 1.14 0 0 1 1.2 .8 1.14 1.14 0 0 1-.5 1.3l-.8 2.1a3.2 3.2 0 0 0 1.1 4.7l2.5 2.1M286.9 259.2l-1.8-3a5 5 0 0 0-3.5-3 11.1 11.1 0 0 1-6.2-1.8l-2.5-1.8a3.9 3.9 0 0 0-4.4-.8 5.1 5.1 0 0 1-3.1 .1 6.1 6.1 0 0 1-3.1-1l-1 3.4a3.3 3.3 0 0 0 .4 2.5l.3 .7a3.8 3.8 0 0 1 .4 2.5v1.5l.6 1.8 .3 .2a1.72 1.72 0 0 1 1.6 1.8l1.7 2 1.4 1M200.5 262.6l.7 .5a3.2 3.2 0 0 0 2.2 1.5l.8 1 1.8 1.7 2.5 1.7a6.8 6.8 0 0 1 2.7 2.4l2.9 1.5a2.18 2.18 0 0 0 2.8 .2l.7 .3 1.2 1.9 2.9 3.3M206.6 267.7l-.4 .6a5 5 0 0 1-1 3.8l.2 2.3a6.1 6.1 0 0 0-.6 3.2 .9 .9 0 0 0 1.1 .9h1.4l.7 .2 .2 .3-.1 1.1 .6 .9 .7 .4 2.1 .2 .4 .4a1.47 1.47 0 0 0 1 1.7l1.3 .7a1.37 1.37 0 0 1 1 1.3l.5 .3a4.8 4.8 0 0 0 3.1 .3l.7 .3M246.6 268.8l.4 .8v.8l.3 .5 .5 .2a2.38 2.38 0 0 1 1.6 1.2l2.1 1.4a2.36 2.36 0 0 1 1.4 1.6l.1 .8 1.6 1.4 .1 1.8a2.16 2.16 0 0 1 .9 2.6l.2 1 1.6 3.1 2.1 1.9 .3 1.4 1.1 1a2.54 2.54 0 0 1 2 .8l1.9 .6 .8 .7 1.7 .9a6.9 6.9 0 0 1 3 4.7l.5 3.3 1 1.4 1.3 6.4 .3 .7 1 .9 1 3.6 1.1 .3 .6 .5a2.55 2.55 0 0 0 2.3 .7l.8 .1 .6 .5 .4 2-.1 1.2 .9 .7 .3 .6M200.7 287.7l1.7-.2a1.3 1.3 0 0 1 1.4 1.3 3 3 0 0 0 1.1 2.3l.9 .1 1.5-.5a.86 .86 0 0 1 1.4 .6l-.3 1 .4 .3M209 292.9l.9 .2a5 5 0 0 1 3 .1l.4 .5 .3 1.7 .3 .3 1.7 .3 .7 .7 3.3 1.7v.6l-1.3 .9-.3 .6 2.4 3 .3 .6-.4 3.4 .1 .6 2.4 .6 9.9 5.9a9.6 9.6 0 0 0 4.9 2.2h.7a6.6 6.6 0 0 1 3.6-.5 9.2 9.2 0 0 1 3.7 2.9l.5 2.1M219.8 286.9l1 .9a1.99 1.99 0 0 0 1.3 2.7l1 .9 .9 3.1 1.8 .5a1.62 1.62 0 0 1 1.7 1.7 4.1 4.1 0 0 0-.1 2.6 5.9 5.9 0 0 0 5.3 3.6h2.7l1.3 1.8a38.3 38.3 0 0 0 11.1 7.6 13.2 13.2 0 0 0 5.1 2.8 9.8 9.8 0 0 1 4.8 5.1l.8 .7" fill="none" stroke="#000" stroke-width=".28"/>
<!-- layer: COTAS -->
<path d="M272.4 250.9l2.6 1.7M229.7 272.8h9l3 7.6M269.1 293.1l2 2.5M217.2 301.7l2 2.4M237.7 303.4l2.4 2.1" fill="none" stroke="#000" stroke-width=".28"/>
<path d="M272.1 250.7l1.5 .7-.4 .3zM241.4 280.6l.7-.3 .3 2zM268.9 292.8l1.2 1.1-.4 .3zM217 301.3l1.2 1.1-.5 .3zM237.5 303.1l1.3 .8-.4 .4z" fill="#000" stroke="#000" stroke-width=".28"/>
<!-- layer: TW_Marco_Derrotero -->
<path d="M249.2 159.5v-15.9h70.1v15.9" fill="none" stroke="#000" stroke-width=".28"/>
<path d="M249.2 150.5h70.1M249.2 154.5h70.1M249.2 159.5h70.1M269.2 150.5v9M294.3 150.5v9" fill="none" stroke="#000" stroke-width=".28"/>
<!-- layer: 0 -->
<path d="M58.6 285.6l29.2-28.2 57.7 59.1 17.2 42.7-27.9 11.5z" fill="none" stroke="#000" stroke-width=".51"/>
<!-- layer: Tabla_Derrotero -->
<path d="M259.9 70.1h70v36h-70zM259.9 77.1h70M273.9 77.1v29M301.9 77.1v29M259.9 81.1h70M259.9 86.1h70M259.9 91.1h70M259.9 96.1h70M259.9 101.1h70" fill="none" stroke="#000" stroke-width=".28"/>
<!-- layer: - -DC PAVIMENTOS -->
<g fill="#000" stroke="#000" stroke-width=".28">
<path d="M242.6 283.2h1.2l.4 .9zM242.1 282.5l.6-.5 .6 .5z"/>
<path d="M242.6 283.2l.8 .9h.8zM243.4 284.1h.8l-.6 .2z"/>
<path d="M242.1 282.5l1.7 .7-.5-.7zM242.1 282.5l1.7 .7h-1.2z"/>
</g>
<!-- layer: PARCELAS -->
<path d="M242.1 282.5l.6-.5 1.1 1.2 .4 .9-.6 .2z" fill="none" stroke="#000" stroke-width=".28"/>
<text font-size="10.1" x="217.3" y="445.9">1222.94m</text>
<g font-size="7.9">
<text x="263.5" y="240.2">QUEBRADA PALO</text>
<text x="190.5" y="312.6">QUESADA</text>
</g>
<g font-size="7.5">
<text x="222.2" y="334.4">UBICACION GEOGRAFICA</text>
<text x="273.4" y="429.7">2 502847-000</text>
</g>
<text font-size="7.1" x="226.5" y="273">LOTE</text>
<g font-size="6.6">
<text x="144.3" y="68.1">XXXXXXXXXX</text>
<text x="104.1" y="315.7">ZONA</text>
<text x="104.1" y="321.4">VERDE</text>
</g>
<g font-size="6.2">
<text x="144.6" y="62.1">ENTERO N°</text>
<text x="161.2" y="99.5">A QUESADA</text>
<text x="198.3" y="223.3">A QUESADA</text>
<text x="229.3" y="434.6">AREA</text>
</g>
<g font-size="5.7">
<text x="227.5" y="181.3">A FINCAS</text>
<text x="287.5" y="315">A FINCAS</text>
</g>
<g font-size="5.3">
<text x="253.3" y="154.9">PUNTO</text>
<text x="277.3" y="154.9">ESTE</text>
<text x="300.9" y="154.9">NORTE</text>
<text x="228.2" y="339.4">HOJA QUESADA - AGUAS ZARCAS</text>
<text x="242" y="352.1">PROYECCION CRTM05</text>
<text x="156.6" y="418.4">SITUADO EN: LA LLANADA</text>
<text x="103.4" y="430">ESCALA</text>
<text x="122.8" y="430">1:500</text>
<text x="103" y="435">FECHA</text>
<text x="122.4" y="435">MAYO 2026</text>
<text x="156.6" y="435.3">CANTON:</text>
<text x="180.3" y="435.3">10° SAN CARLOS</text>
<text x="178.2" y="443.8">2° ALAJUELA</text>
<text x="281.2" y="438.5">21001050284700</text>
<text x="19.4" y="447.7">JORGE MARIO GUERRERO VARGAS</text>
<text x="281.9" y="447.3">34ha1697.65m</text>
</g>
<g font-size="4.9">
<text x="273.4" y="149.2">REFERENCIAS</text>
<text x="256.5" y="159.1">P.I</text>
<text x="272.7" y="159.1">455249.98</text>
<text x="296.7" y="159.1">1142829.35</text>
<text x="104.4" y="417">PROTOCOLO:</text>
<text x="126.3" y="417.7">TOMO</text>
<text x="138.3" y="417.7">24381</text>
<text x="126.3" y="422.6">FOLIO</text>
<text x="138.3" y="422.6">026</text>
<text x="19.4" y="444.1">TOPOGRAFO ASOCIADO: T.A. 8914</text>
</g>
<text font-size="3.5" x="75.2" y="251.2" transform="rotate(-44 75.2 251.2)">14.00</text>
<g font-size="3.1">
<text x="241.9" y="220.7" transform="rotate(-90 241.9 220.7)">454844.04</text>
<text x="301.7" y="281.8">1142421.10</text>
</g>
<g font-size="2.8">
<text x="275.3" y="74.6">LISTADO DE COORDENADAS</text>
<text x="21.7" y="83.4">NOTAS:</text>
<text x="262" y="80.1">PUNTO</text>
<text x="281.7" y="79.8">ESTE (m)</text>
<text x="308.5" y="79.8">NORTE (m)</text>
<text x="20.9" y="86.8">-ESCALA DEL MAPA CATASTRAL 1:5000</text>
<text x="266.2" y="89.6">2</text>
<text x="266.3" y="84.6">1</text>
<text x="281.4" y="84.5">454815.32</text>
<text x="281.6" y="89.6">454829.91</text>
<text x="308.4" y="84.5">1142436.93</text>
<text x="308.6" y="89.6">1142451.01</text>
<text x="20.9" y="90.1">-EPOCA 2014.59,SISTEMA CR-SIRGAS, PROYECCION CRTM05,</text>
<text x="20.9" y="93.5">-METODO DE ENLACE A LA RED CR-SIRGAS, MEDICION NTRIP CON EQUIPO GNSS.</text>
<text x="266.1" y="94.6">3</text>
<text x="281.4" y="94.6">454858.80</text>
<text x="308.4" y="94.6">1142421.45</text>
<text x="20.9" y="100.2">-EXACTITUD RELATIVA : +/-0.10m,</text>
<text x="21.7" y="96.9">ENLACE A ESTACION CIQE</text>
<text x="266.2" y="99.6">4</text>
<text x="281.4" y="99.6">454867.36</text>
<text x="308.4" y="99.6">1142400.10</text>
<text x="20.9" y="103.6">-EXACTITUD ABSOLUTA : +/-0.10m</text>
<text x="20.9" y="107">-DOY FE QUE LOS LINDEROS SON EXISTENTES</text>
<text x="266.1" y="104.5">5</text>
<text x="281.4" y="104.5">454853.42</text>
<text x="308.4" y="104.5">1142394.36</text>
<text x="20.9" y="110.3">-TODAS LAS MEDIDAS ESTAN DADAS EN METROS</text>
<text x="20.9" y="113.7">-MODIFICA AL PLANO CATASTRADO N°A-1630235-2013</text>
<text x="20.9" y="117.1">-COLINDANTE A: 21001050284700</text>
<text x="194.8" y="152.4">P.I</text>
<text x="86.8" y="261.8">2</text>
<text x="71.4" y="279" transform="rotate(-42 71.4 279)">20.28</text>
<text x="61.2" y="286.8">1</text>
<text x="16.2" y="292">FIN DE</text>
<text x="14.8" y="298.2">PUBLICA</text>
<text x="16.3" y="295">CALLE</text>
<text x="141.9" y="318.4">3</text>
<text x="159.2" y="359.1">4</text>
<text x="134.9" y="368.3">5</text>
</g>
</svg>
